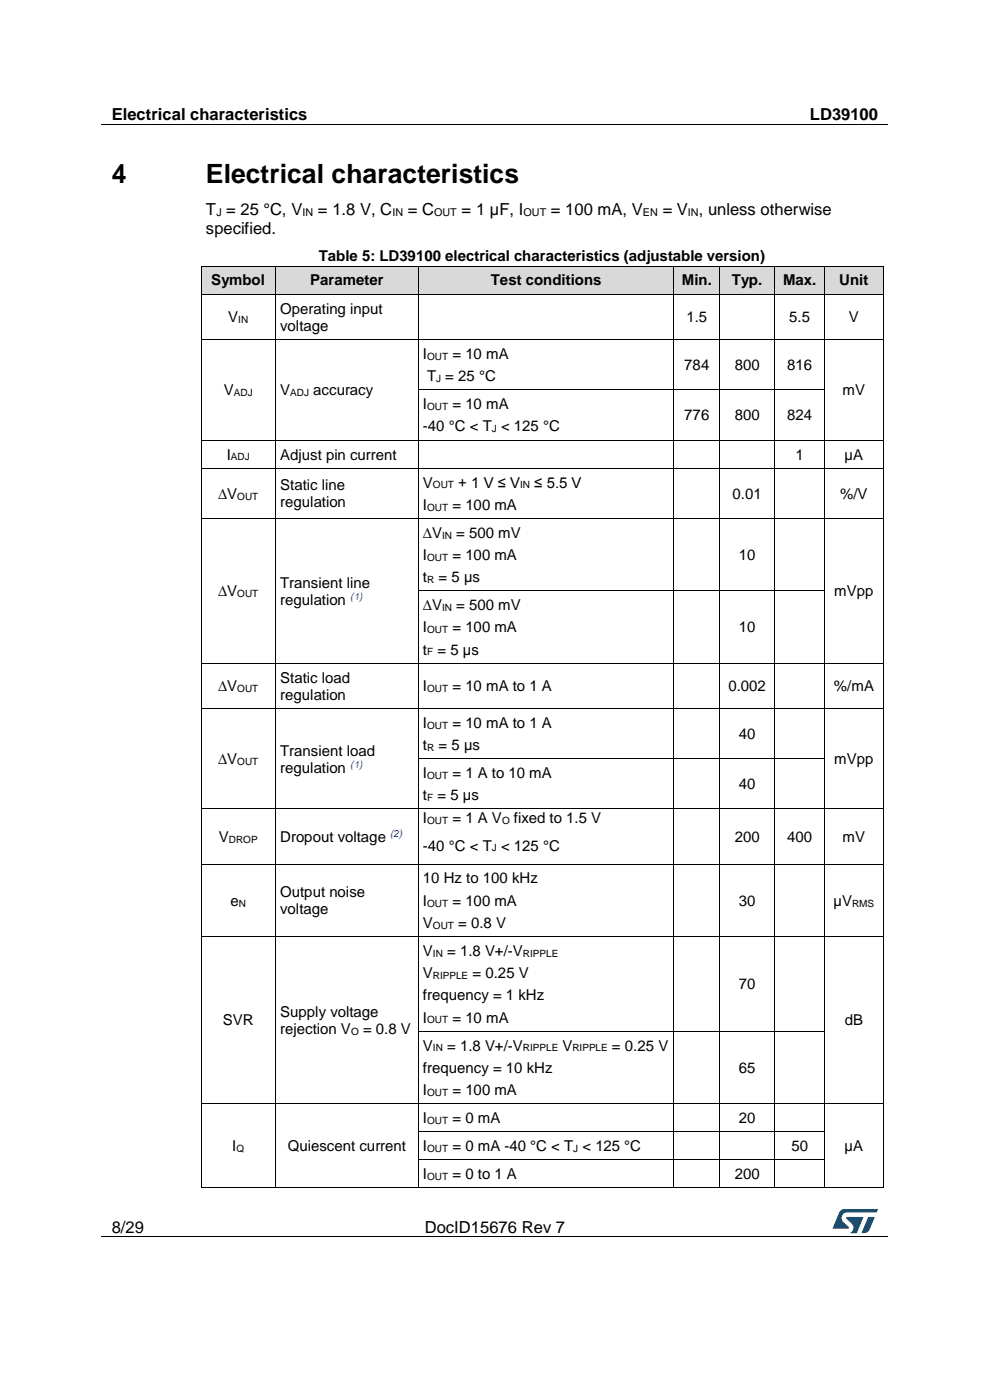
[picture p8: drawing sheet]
<svg xmlns="http://www.w3.org/2000/svg" width="210mm" height="297mm" viewBox="0 0 210 297" stroke-linecap="round" stroke-linejoin="round" font-family="sans-serif">
<path d="M21.5 26.5h166.8M21.5 262.4h166.8" fill="none" stroke="#000" stroke-width=".21"/>
<g fill="#000">
<path d="M105.2 26.4h.2v.1h-.2z" fill-rule="evenodd"/>
<path d="M61.6 262.3h.1v.2h-.1z" fill-rule="evenodd"/>
<path d="M148 262.3h.2v.2h-.2z" fill-rule="evenodd"/>
</g>
<g fill="#005288">
<path d="M178.2 256.9l.6-.4h.4l7 .1-.3 .6h-6.1a1.26 1.26 0 0 0-1.3 1.1 1.26 1.26 0 0 0 .8 1.4l.7 .6v.3l-3.3 .1z"/>
<path d="M184.2 258.2l1.3 .1-1 2.5a1.32 1.32 0 0 1-1.7 .7z"/>
<path d="M179.6 258.2l3.6 .1-1.5 3.3h-1.4a1.35 1.35 0 0 0 .7-1.2 1.35 1.35 0 0 0-.8-1.2l-.6-.6z"/>
</g>
<g fill="#d9d9d9">
<path d="M42.8 56.6h15.6v5.8h-15.6z" fill-rule="evenodd"/>
<path d="M43.7 56.6h13.7v5.8h-13.7z" fill-rule="evenodd"/>
<path d="M58.5 56.6h30.2v5.8h-30.2z" fill-rule="evenodd"/>
<path d="M59.4 56.6h28.3v5.8h-28.3z" fill-rule="evenodd"/>
<path d="M88.7 56.6h54.3v5.8h-54.3z" fill-rule="evenodd"/>
<path d="M89.7 56.6h52.3v5.8h-52.3z" fill-rule="evenodd"/>
<path d="M143 56.6h9.7v5.8h-9.7z" fill-rule="evenodd"/>
<path d="M144 56.6h7.7v5.8h-7.7z" fill-rule="evenodd"/>
<path d="M152.7 56.6h11.6v5.8h-11.6z" fill-rule="evenodd"/>
<path d="M153.7 56.6h9.6v5.8h-9.6z" fill-rule="evenodd"/>
<path d="M164.4 56.6h10.5v5.8h-10.5z" fill-rule="evenodd"/>
<path d="M165.3 56.6h8.6v5.8h-8.6z" fill-rule="evenodd"/>
<path d="M175 56.6h12.3v5.8h-12.3z" fill-rule="evenodd"/>
<path d="M175.9 56.6h10.5v5.8h-10.5z" fill-rule="evenodd"/>
</g>
<g fill="#000">
<path d="M42.6 56.5l.1 .1z" fill-rule="evenodd"/>
<path d="M42.6 56.5l.1 .1z" fill-rule="evenodd"/>
<path d="M58.4 56.5l.1 .1z" fill-rule="evenodd"/>
<path d="M88.7 56.5v.1z" fill-rule="evenodd"/>
<path d="M142.9 56.5l.1 .1z" fill-rule="evenodd"/>
<path d="M152.6 56.5l.1 .1z" fill-rule="evenodd"/>
<path d="M164.3 56.5l.1 .1z" fill-rule="evenodd"/>
<path d="M174.9 56.5l.1 .1z" fill-rule="evenodd"/>
<path d="M187.3 56.5l.1 .1z" fill-rule="evenodd"/>
<path d="M187.3 56.5l.1 .1z" fill-rule="evenodd"/>
<path d="M42.6 62.4h.2v.2h-.2z" fill-rule="evenodd"/>
<path d="M42.6 62.4h.2v.2h-.2z" fill-rule="evenodd"/>
<path d="M42.6 72h.2v.1h-.2z" fill-rule="evenodd"/>
<path d="M42.8 62.4h.1v.2h-.1z" fill-rule="evenodd"/>
<path d="M58.3 62.4h.2v.2h-.2z" fill-rule="evenodd"/>
<path d="M58.3 72h.2v.1h-.2z" fill-rule="evenodd"/>
<path d="M58.5 62.4h.2v.2h-.2z" fill-rule="evenodd"/>
<path d="M88.6 62.4h.2v.2h-.2z" fill-rule="evenodd"/>
<path d="M88.6 72h.2v.1h-.2z" fill-rule="evenodd"/>
<path d="M88.8 62.4h.2v.2h-.2z" fill-rule="evenodd"/>
<path d="M142.9 62.4h.1v.2h-.1z" fill-rule="evenodd"/>
<path d="M142.9 72h.1v.1h-.1z" fill-rule="evenodd"/>
<path d="M143 62.4h.2v.2h-.2z" fill-rule="evenodd"/>
<path d="M152.6 62.4h.2v.2h-.2z" fill-rule="evenodd"/>
<path d="M152.6 72h.2v.1h-.2z" fill-rule="evenodd"/>
<path d="M152.8 62.4h.1v.2h-.1z" fill-rule="evenodd"/>
<path d="M164.2 62.4h.2v.2h-.2z" fill-rule="evenodd"/>
<path d="M164.2 72h.2v.1h-.2z" fill-rule="evenodd"/>
<path d="M164.4 62.4h.2v.2h-.2z" fill-rule="evenodd"/>
<path d="M174.8 62.4h.2v.2h-.2z" fill-rule="evenodd"/>
<path d="M174.8 72h.2v.1h-.2z" fill-rule="evenodd"/>
<path d="M175 62.4h.2v.2h-.2z" fill-rule="evenodd"/>
<path d="M187.3 62.4h.2v.2h-.2z" fill-rule="evenodd"/>
<path d="M187.3 62.4h.2v.2h-.2z" fill-rule="evenodd"/>
<path d="M187.3 72h.2v.1h-.2z" fill-rule="evenodd"/>
<path d="M42.6 82.6h.2v.2h-.2z" fill-rule="evenodd"/>
<path d="M42.6 93.3h.2v.2h-.2z" fill-rule="evenodd"/>
<path d="M42.6 99.2h.2v.2h-.2z" fill-rule="evenodd"/>
<path d="M58.3 82.6h.2v.2h-.2z" fill-rule="evenodd"/>
<path d="M58.3 93.3h.2v.2h-.2z" fill-rule="evenodd"/>
<path d="M58.3 99.2h.2v.2h-.2z" fill-rule="evenodd"/>
<path d="M88.6 82.6h.2v.2h-.2z" fill-rule="evenodd"/>
<path d="M88.6 93.3h.2v.2h-.2z" fill-rule="evenodd"/>
<path d="M88.6 99.2h.2v.2h-.2z" fill-rule="evenodd"/>
<path d="M142.9 82.6h.1v.2h-.1z" fill-rule="evenodd"/>
<path d="M142.9 93.3h.1v.2h-.1z" fill-rule="evenodd"/>
<path d="M142.9 99.2h.1v.2h-.1z" fill-rule="evenodd"/>
<path d="M152.6 82.6h.2v.2h-.2z" fill-rule="evenodd"/>
<path d="M152.6 93.3h.2v.2h-.2z" fill-rule="evenodd"/>
<path d="M152.6 99.2h.2v.2h-.2z" fill-rule="evenodd"/>
<path d="M164.2 82.6h.2v.2h-.2z" fill-rule="evenodd"/>
<path d="M164.2 93.3h.2v.2h-.2z" fill-rule="evenodd"/>
<path d="M164.2 99.2h.2v.2h-.2z" fill-rule="evenodd"/>
<path d="M174.8 82.6h.2v.2h-.2z" fill-rule="evenodd"/>
<path d="M174.8 93.3h.2v.2h-.2z" fill-rule="evenodd"/>
<path d="M174.8 99.2h.2v.2h-.2z" fill-rule="evenodd"/>
<path d="M187.3 82.6h.2v.2h-.2z" fill-rule="evenodd"/>
<path d="M187.3 93.3h.2v.2h-.2z" fill-rule="evenodd"/>
<path d="M187.3 99.2h.2v.2h-.2z" fill-rule="evenodd"/>
<path d="M42.6 109.9h.2v.2h-.2z" fill-rule="evenodd"/>
<path d="M58.3 109.9h.2v.2h-.2z" fill-rule="evenodd"/>
<path d="M88.6 109.9h.2v.2h-.2z" fill-rule="evenodd"/>
<path d="M142.9 109.9h.1v.2h-.1z" fill-rule="evenodd"/>
<path d="M152.6 109.9h.2v.2h-.2z" fill-rule="evenodd"/>
<path d="M164.2 109.9h.2v.2h-.2z" fill-rule="evenodd"/>
<path d="M174.8 109.9h.2v.2h-.2z" fill-rule="evenodd"/>
<path d="M187.3 109.9h.2v.2h-.2z" fill-rule="evenodd"/>
<path d="M42.6 125.3h.2v.2h-.2z" fill-rule="evenodd"/>
<path d="M58.3 125.3h.2v.2h-.2z" fill-rule="evenodd"/>
<path d="M88.6 125.3h.2v.2h-.2z" fill-rule="evenodd"/>
<path d="M142.9 125.3h.1v.2h-.1z" fill-rule="evenodd"/>
<path d="M152.6 125.3h.2v.2h-.2z" fill-rule="evenodd"/>
<path d="M164.2 125.3h.2v.2h-.2z" fill-rule="evenodd"/>
<path d="M174.8 125.3h.2v.2h-.2z" fill-rule="evenodd"/>
<path d="M187.3 125.3h.2v.2h-.2z" fill-rule="evenodd"/>
<path d="M42.6 140.6h.2v.2h-.2z" fill-rule="evenodd"/>
<path d="M42.6 150.2h.2v.2h-.2z" fill-rule="evenodd"/>
<path d="M58.3 140.6h.2v.2h-.2z" fill-rule="evenodd"/>
<path d="M58.3 150.2h.2v.2h-.2z" fill-rule="evenodd"/>
<path d="M88.6 140.6h.2v.2h-.2z" fill-rule="evenodd"/>
<path d="M88.6 150.2h.2v.2h-.2z" fill-rule="evenodd"/>
<path d="M142.9 140.6h.1v.2h-.1z" fill-rule="evenodd"/>
<path d="M142.9 150.2h.1v.2h-.1z" fill-rule="evenodd"/>
<path d="M152.6 140.6h.2v.2h-.2z" fill-rule="evenodd"/>
<path d="M152.6 150.2h.2v.2h-.2z" fill-rule="evenodd"/>
<path d="M164.2 140.6h.2v.2h-.2z" fill-rule="evenodd"/>
<path d="M164.2 150.2h.2v.2h-.2z" fill-rule="evenodd"/>
<path d="M174.8 140.6h.2v.2h-.2z" fill-rule="evenodd"/>
<path d="M174.8 150.2h.2v.2h-.2z" fill-rule="evenodd"/>
<path d="M187.3 140.6h.2v.2h-.2z" fill-rule="evenodd"/>
<path d="M187.3 150.2h.2v.2h-.2z" fill-rule="evenodd"/>
<path d="M42.6 160.9h.2v.2h-.2z" fill-rule="evenodd"/>
<path d="M42.6 171.5h.2v.2h-.2z" fill-rule="evenodd"/>
<path d="M58.3 160.9h.2v.2h-.2z" fill-rule="evenodd"/>
<path d="M58.3 171.5h.2v.2h-.2z" fill-rule="evenodd"/>
<path d="M88.6 160.9h.2v.2h-.2z" fill-rule="evenodd"/>
<path d="M88.6 171.5h.2v.2h-.2z" fill-rule="evenodd"/>
<path d="M142.9 160.9h.1v.2h-.1z" fill-rule="evenodd"/>
<path d="M142.9 171.5h.1v.2h-.1z" fill-rule="evenodd"/>
<path d="M152.6 160.9h.2v.2h-.2z" fill-rule="evenodd"/>
<path d="M152.6 171.5h.2v.2h-.2z" fill-rule="evenodd"/>
<path d="M164.2 160.9h.2v.2h-.2z" fill-rule="evenodd"/>
<path d="M164.2 171.5h.2v.2h-.2z" fill-rule="evenodd"/>
<path d="M174.8 160.9h.2v.2h-.2z" fill-rule="evenodd"/>
<path d="M174.8 171.5h.2v.2h-.2z" fill-rule="evenodd"/>
<path d="M187.3 160.9h.2v.2h-.2z" fill-rule="evenodd"/>
<path d="M187.3 171.5h.2v.2h-.2z" fill-rule="evenodd"/>
<path d="M42.6 183.2h.2v.2h-.2z" fill-rule="evenodd"/>
<path d="M42.6 198.6h.2v.2h-.2z" fill-rule="evenodd"/>
<path d="M58.3 183.2h.2v.2h-.2z" fill-rule="evenodd"/>
<path d="M58.3 198.6h.2v.2h-.2z" fill-rule="evenodd"/>
<path d="M88.6 183.2h.2v.2h-.2z" fill-rule="evenodd"/>
<path d="M88.6 198.6h.2v.2h-.2z" fill-rule="evenodd"/>
<path d="M142.9 183.2h.1v.2h-.1z" fill-rule="evenodd"/>
<path d="M142.9 198.6h.1v.2h-.1z" fill-rule="evenodd"/>
<path d="M152.6 183.2h.2v.2h-.2z" fill-rule="evenodd"/>
<path d="M152.6 198.6h.2v.2h-.2z" fill-rule="evenodd"/>
<path d="M164.2 183.2h.2v.2h-.2z" fill-rule="evenodd"/>
<path d="M164.2 198.6h.2v.2h-.2z" fill-rule="evenodd"/>
<path d="M174.8 183.2h.2v.2h-.2z" fill-rule="evenodd"/>
<path d="M174.8 198.6h.2v.2h-.2z" fill-rule="evenodd"/>
<path d="M187.3 183.2h.2v.2h-.2z" fill-rule="evenodd"/>
<path d="M187.3 198.6h.2v.2h-.2z" fill-rule="evenodd"/>
<path d="M42.6 218.7h.2v.1h-.2z" fill-rule="evenodd"/>
<path d="M58.3 218.7h.2v.1h-.2z" fill-rule="evenodd"/>
<path d="M88.6 218.7h.2v.1h-.2z" fill-rule="evenodd"/>
<path d="M142.9 218.7h.1v.1h-.1z" fill-rule="evenodd"/>
<path d="M152.6 218.7h.2v.1h-.2z" fill-rule="evenodd"/>
<path d="M164.2 218.7h.2v.1h-.2z" fill-rule="evenodd"/>
<path d="M174.8 218.7h.2v.1h-.2z" fill-rule="evenodd"/>
<path d="M187.3 218.7h.2v.1h-.2z" fill-rule="evenodd"/>
<path d="M42.6 234.1h.2v.1h-.2z" fill-rule="evenodd"/>
<path d="M58.3 234.1h.2v.1h-.2z" fill-rule="evenodd"/>
<path d="M88.6 234.1h.2v.1h-.2z" fill-rule="evenodd"/>
<path d="M142.9 234.1h.1v.1h-.1z" fill-rule="evenodd"/>
<path d="M152.6 234.1h.2v.1h-.2z" fill-rule="evenodd"/>
<path d="M164.2 234.1h.2v.1h-.2z" fill-rule="evenodd"/>
<path d="M174.8 234.1h.2v.1h-.2z" fill-rule="evenodd"/>
<path d="M187.3 234.1h.2v.1h-.2z" fill-rule="evenodd"/>
<path d="M42.6 240h.2v.1h-.2z" fill-rule="evenodd"/>
<path d="M42.6 245.9h.2v.2h-.2z" fill-rule="evenodd"/>
<path d="M42.6 251.9h.2v.1h-.2z" fill-rule="evenodd"/>
<path d="M42.6 251.9h.2v.1h-.2z" fill-rule="evenodd"/>
<path d="M58.3 240h.2v.1h-.2z" fill-rule="evenodd"/>
<path d="M58.3 245.9h.2v.2h-.2z" fill-rule="evenodd"/>
<path d="M58.3 251.9h.2v.1h-.2z" fill-rule="evenodd"/>
<path d="M88.6 240h.2v.1h-.2z" fill-rule="evenodd"/>
<path d="M88.6 245.9h.2v.2h-.2z" fill-rule="evenodd"/>
<path d="M88.6 251.9h.2v.1h-.2z" fill-rule="evenodd"/>
<path d="M142.9 240h.1v.1h-.1z" fill-rule="evenodd"/>
<path d="M142.9 245.9h.1v.2h-.1z" fill-rule="evenodd"/>
<path d="M142.9 251.9h.1v.1h-.1z" fill-rule="evenodd"/>
<path d="M152.6 240h.2v.1h-.2z" fill-rule="evenodd"/>
<path d="M152.6 245.9h.2v.2h-.2z" fill-rule="evenodd"/>
<path d="M152.6 251.9h.2v.1h-.2z" fill-rule="evenodd"/>
<path d="M164.2 240h.2v.1h-.2z" fill-rule="evenodd"/>
<path d="M164.2 245.9h.2v.2h-.2z" fill-rule="evenodd"/>
<path d="M164.2 251.9h.2v.1h-.2z" fill-rule="evenodd"/>
<path d="M174.8 240h.2v.1h-.2z" fill-rule="evenodd"/>
<path d="M174.8 245.9h.2v.2h-.2z" fill-rule="evenodd"/>
<path d="M174.8 251.9h.2v.1h-.2z" fill-rule="evenodd"/>
<path d="M187.3 240h.2v.1h-.2z" fill-rule="evenodd"/>
<path d="M187.3 245.9h.2v.2h-.2z" fill-rule="evenodd"/>
<path d="M187.3 251.9h.2v.1h-.2z" fill-rule="evenodd"/>
<path d="M187.3 251.9h.2v.1h-.2z" fill-rule="evenodd"/>
</g>
<g fill="none" stroke="#000" stroke-width=".21">
<path d="M42.7 56.6v5.8M42.7 56.6h15.7M88.7 56.6h-30.2l-.1 5.8M143 56.6h9.6M152.7 56.6v5.8M152.7 56.6h11.6M174.9 56.6h-10.5l-.1 5.8M174.9 56.6v5.8M175 56.6h12.3M187.4 56.6v5.8M42.7 62.6v9.4M42.7 72.1v10.5"/>
<path d="M42.8 72.1h15.5M42.9 62.5h15.4M58.4 62.6v9.4M58.4 72.1v10.5M58.5 72.1h30.1M58.7 62.5h29.9M88.7 62.4v-5.8h54.2l.1 5.8M88.7 62.6v9.4M88.7 72.1v10.5M88.8 72.1h54.1M89 62.5h53.9M143 62.6v9.4"/>
<path d="M143 72.1v10.5M143 72.1h9.6M143.2 62.5h9.4M152.7 62.6v9.4M152.7 72.1v10.5M152.8 72.1h11.4M152.9 62.5h11.3M164.3 62.6v9.4M164.3 72.1v10.5M164.4 72.1h10.4M164.6 62.5h10.2M174.9 62.6v9.4"/>
<path d="M174.9 72.1v10.5M175 72.1h12.3M175.2 62.5h12.1M187.4 62.6v9.4M187.4 72.1v10.5M42.7 82.8v10.5M42.7 93.5v5.7M42.7 99.4v10.5M42.8 93.4h15.5M42.8 99.3h15.5M58.4 82.8v10.5M58.4 93.5v5.7"/>
<path d="M58.4 99.4v10.5M58.5 93.4h30.1M58.5 99.3h30.1M88.7 82.8v10.5M88.7 93.5v5.7M88.7 99.4v10.5M88.8 82.7h54.1M88.8 93.4h54.1M88.8 99.3h54.1M143 82.8v10.5M143 93.5v5.7M143 99.4v10.5"/>
<path d="M143 82.7h9.6M143 93.4h9.6M143 99.3h9.6M152.7 82.8v10.5M152.7 93.5v5.7M152.7 99.4v10.5M152.8 82.7h11.4M152.8 93.4h11.4M152.8 99.3h11.4M164.3 82.8v10.5M164.3 93.5v5.7M164.3 99.4v10.5"/>
<path d="M164.4 82.7h10.4M164.4 93.4h10.4M164.4 99.3h10.4M174.9 82.8v10.5M174.9 93.5v5.7M174.9 99.4v10.5M175 93.4h12.3M175 99.3h12.3M187.4 82.8v10.5M187.4 93.5v5.7M187.4 99.4v10.5M42.7 110.1v15.2"/>
<path d="M42.8 110h15.5M58.4 110.1v15.2M58.5 110h30.1M88.7 110.1v15.2M88.8 110h54.1M143 110.1v15.2M143 110h9.6M152.7 110.1v15.2M152.8 110h11.4M164.3 110.1v15.2M164.4 110h10.4M174.9 110.1v15.2"/>
<path d="M175 110h12.3M187.4 110.1v15.2M42.7 125.5v15.1M58.4 125.5v15.1M88.7 125.5v15.1M88.8 125.4h54.1M143 125.5v15.1M143 125.4h9.6M152.7 125.5v15.1M152.8 125.4h11.4M164.3 125.5v15.1M164.4 125.4h10.4"/>
<path d="M174.9 125.5v15.1M187.4 125.5v15.1M42.7 140.8v9.4M42.7 150.4v10.5M42.8 140.7h15.5M42.8 150.3h15.5M58.4 140.8v9.4M58.4 150.4v10.5M58.5 140.7h30.1M58.5 150.3h30.1M88.7 140.8v9.4M88.7 150.4v10.5"/>
<path d="M88.8 140.7h54.1M88.8 150.3h54.1M143 140.8v9.4M143 150.4v10.5M143 140.7h9.6M143 150.3h9.6M152.7 140.8v9.4M152.7 150.4v10.5M152.8 140.7h11.4M152.8 150.3h11.4M164.3 140.8v9.4M164.3 150.4v10.5"/>
<path d="M164.4 140.7h10.4M164.4 150.3h10.4M174.9 140.8v9.4M174.9 150.4v10.5M175 140.7h12.3M175 150.3h12.3M187.4 140.8v9.4M187.4 150.4v10.5M42.7 161.1v10.4M42.7 171.7v11.5M42.8 171.6h15.5M58.4 161.1v10.4"/>
<path d="M58.4 171.7v11.5M58.5 171.6h30.1M88.7 161.1v10.4M88.7 171.7v11.5M88.8 161h54.1M88.8 171.6h54.1M143 161.1v10.4M143 171.7v11.5M143 161h9.6M143 171.6h9.6M152.7 161.1v10.4M152.7 171.7v11.5"/>
<path d="M152.8 161h11.4M152.8 171.6h11.4M164.3 161.1v10.4M164.3 171.7v11.5M164.4 161h10.4M164.4 171.6h10.4M174.9 161.1v10.4M174.9 171.7v11.5M175 171.6h12.3M187.4 161.1v10.4M187.4 171.7v11.5M42.7 183.4v15.2"/>
<path d="M42.7 198.8v19.9M42.8 183.3h15.5M42.8 198.7h15.5M58.4 183.4v15.2M58.4 198.8v19.9M58.5 183.3h30.1M58.5 198.7h30.1M88.7 183.4v15.2M88.7 198.8v19.9M88.8 183.3h54.1M88.8 198.7h54.1M143 183.4v15.2"/>
<path d="M143 198.8v19.9M143 183.3h9.6M143 198.7h9.6M152.7 183.4v15.2M152.7 198.8v19.9M152.8 183.3h11.4M152.8 198.7h11.4M164.3 183.4v15.2M164.3 198.8v19.9M164.4 183.3h10.4M164.4 198.7h10.4M174.9 183.4v15.2"/>
<path d="M174.9 198.8v19.9M175 183.3h12.3M175 198.7h12.3M187.4 183.4v15.2M187.4 198.8v19.9M42.7 218.8v15.3M58.4 218.8v15.3M88.7 218.8v15.3M88.8 218.8h54.1M143 218.8v15.3M143 218.8h9.6M152.7 218.8v15.3"/>
<path d="M152.8 218.8h11.4M164.3 218.8v15.3M164.4 218.8h10.4M174.9 218.8v15.3M187.4 218.8v15.3M42.7 234.2v5.8M42.8 234.1h15.5M58.4 234.2v5.8M58.5 234.1h30.1M88.7 234.2v5.8M88.8 234.1h54.1M143 234.2v5.8"/>
<path d="M143 234.1h9.6M152.7 234.2v5.8M152.8 234.1h11.4M164.3 234.2v5.8M164.4 234.1h10.4M174.9 234.2v5.8M175 234.1h12.3M187.4 234.2v5.8M42.7 240.1v5.8M42.7 246.1v5.8M42.8 252h15.5M58.4 240.1v5.8"/>
<path d="M58.4 246.1v5.8M58.5 252h30.1M88.7 240.1v5.8M88.7 246.1v5.8M88.8 240.1h54.1M88.8 246h54.1M88.8 252h54.1M143 240.1v5.8M143 246.1v5.8M143 240.1h9.6M143 246h9.6M143 252h9.6"/>
<path d="M152.7 240.1v5.8M152.7 246.1v5.8M152.8 240.1h11.4M152.8 246h11.4M152.8 252h11.4M164.3 240.1v5.8M164.3 246.1v5.8M164.4 240.1h10.4M164.4 246h10.4M164.4 252h10.4M174.9 240.1v5.8M174.9 246.1v5.8"/>
<path d="M175 252h12.3M187.4 240.1v5.8M187.4 246.1v5.8"/>
</g>
<g font-size="5.6">
<text x="23.7" y="38.9">4</text>
<text x="43.7" y="38.9">Electrical characteristics</text>
</g>
<g font-size="3.5">
<text x="23.7" y="25.5">Electrical characteristics</text>
<text x="171.8" y="25.5">LD39100</text>
<text x="43.7" y="45.6">T = 25 °C, V</text>
<text x="67.5" y="45.6">= 1.8 V, C</text>
<text x="86.5" y="45.6">= C</text>
<text x="97.9" y="45.6">= 1 µF, I</text>
<text x="116.9" y="45.6">= 100 mA, V</text>
<text x="140.6" y="45.6">= V , unless otherwise</text>
<text x="43.7" y="49.6">specified.</text>
<text x="23.7" y="261.5">8/29</text>
<text x="90.1" y="261.5">DocID15676 Rev 7</text>
</g>
<g font-size="3.2">
<text x="67.6" y="55.4">Table 5: LD39100 electrical characteristics (adjustable version)</text>
<text x="44.8" y="60.5">Symbol</text>
<text x="65.8" y="60.5">Parameter</text>
<text x="104.1" y="60.5">Test conditions</text>
<text x="144.6" y="60.5">Min.</text>
<text x="155.2" y="60.5">Typ.</text>
<text x="166.1" y="60.5">Max.</text>
<text x="178" y="60.5">Unit</text>
<text x="48.4" y="68.4">V</text>
<text x="59.4" y="66.6">Operating input</text>
<text x="59.4" y="70.2">voltage</text>
<text x="145.6" y="68.4">1.5</text>
<text x="167.4" y="68.4">5.5</text>
<text x="180.1" y="68.4">V</text>
<text x="89.7" y="76.2">I</text>
<text x="96" y="76.2">= 10 mA</text>
<text x="47.5" y="83.9">V</text>
<text x="59.4" y="83.9">V</text>
<text x="66.4" y="83.9">accuracy</text>
<text x="90.6" y="80.9">T = 25 °C</text>
<text x="145.2" y="78.5">784</text>
<text x="155.9" y="78.5">800</text>
<text x="167" y="78.5">816</text>
<text x="178.7" y="83.9">mV</text>
<text x="89.7" y="86.8">I</text>
<text x="96" y="86.8">= 10 mA</text>
<text x="145.2" y="89.2">776</text>
<text x="155.9" y="89.2">800</text>
<text x="167" y="89.2">824</text>
<text x="89.7" y="91.5">-40 °C &lt; T &lt; 125 °C</text>
<text x="48.1" y="97.5">I</text>
<text x="59.4" y="97.5">Adjust pin current</text>
<text x="168.7" y="97.5">1</text>
<text x="179.1" y="97.5">µA</text>
<text x="46.3" y="105.8">∆V</text>
<text x="59.4" y="104">Static line</text>
<text x="59.4" y="107.6">regulation</text>
<text x="89.7" y="103.4">V</text>
<text x="97.2" y="103.4">+ 1 V ≤ V</text>
<text x="113.4" y="103.4">≤ 5.5 V</text>
<text x="155.4" y="105.8">0.01</text>
<text x="178.2" y="105.8">%/V</text>
<text x="89.7" y="108.1">I</text>
<text x="96" y="108.1">= 100 mA</text>
<text x="89.7" y="114.1">∆V</text>
<text x="89.7" y="118.8">I</text>
<text x="96" y="118.8">= 100 mA</text>
<text x="96.8" y="114.1">= 500 mV</text>
<text x="156.8" y="118.8">10</text>
<text x="59.4" y="124.6">Transient line</text>
<text x="89.7" y="123.5">t</text>
<text x="93" y="123.5">= 5 µs</text>
<text x="46.3" y="126.5">∆V</text>
<text x="59.4" y="128.3">regulation</text>
<text x="89.7" y="129.5">∆V</text>
<text x="96.8" y="129.5">= 500 mV</text>
<text x="177" y="126.5">mVpp</text>
<text x="89.7" y="134.2">I</text>
<text x="96" y="134.2">= 100 mA</text>
<text x="156.8" y="134.2">10</text>
<text x="89.7" y="138.9">t = 5 µs</text>
<text x="46.3" y="146.7">∆V</text>
<text x="59.4" y="144.8">Static load</text>
<text x="59.4" y="148.5">regulation</text>
<text x="89.7" y="146.7">I</text>
<text x="96" y="146.7">= 10 mA to 1 A</text>
<text x="154.5" y="146.7">0.002</text>
<text x="176.9" y="146.7">%/mA</text>
<text x="89.7" y="154.4">I</text>
<text x="96" y="154.4">= 10 mA to 1 A</text>
<text x="59.4" y="160.3">Transient load</text>
<text x="89.7" y="159.1">t</text>
<text x="93" y="159.1">= 5 µs</text>
<text x="156.8" y="156.8">40</text>
<text x="46.3" y="162.1">∆V</text>
<text x="59.4" y="163.9">regulation</text>
<text x="89.7" y="165.1">I</text>
<text x="96" y="165.1">= 1 A to 10 mA</text>
<text x="156.8" y="167.5">40</text>
<text x="177" y="162.1">mVpp</text>
<text x="89.7" y="169.8">t = 5 µs</text>
<text x="46.4" y="178.6">V</text>
<text x="59.4" y="178.6">Dropout voltage</text>
<text x="89.7" y="174.7">I</text>
<text x="96" y="174.7">= 1 A V</text>
<text x="109" y="174.7">fixed to 1.5 V</text>
<text x="155.9" y="178.6">200</text>
<text x="167" y="178.6">400</text>
<text x="178.7" y="178.6">mV</text>
<text x="89.7" y="180.4">-40 °C &lt; T &lt; 125 °C</text>
<text x="59.4" y="190.3">Output noise</text>
<text x="89.7" y="187.4">10 Hz to 100 kHz</text>
<text x="48.9" y="192.2">e</text>
<text x="59.4" y="194">voltage</text>
<text x="89.7" y="192.2">I</text>
<text x="89.7" y="196.9">V</text>
<text x="96" y="192.2">= 100 mA</text>
<text x="97.2" y="196.9">= 0.8 V</text>
<text x="156.8" y="192.2">30</text>
<text x="176.8" y="192.2">µV</text>
<text x="89.7" y="202.8">V</text>
<text x="94.8" y="202.8">= 1.8 V+/-V</text>
<text x="89.7" y="207.5">V</text>
<text x="100.2" y="207.5">= 0.25 V</text>
<text x="156.8" y="209.9">70</text>
<text x="59.4" y="215.7">Supply voltage</text>
<text x="89.7" y="212.2">frequency = 1 kHz</text>
<text x="47.3" y="217.5">SVR</text>
<text x="59.4" y="219.4">rejection V</text>
<text x="77" y="219.4">= 0.8 V</text>
<text x="89.7" y="216.9">I</text>
<text x="96" y="216.9">= 10 mA</text>
<text x="179.2" y="217.5">dB</text>
<text x="89.7" y="222.9">V</text>
<text x="89.7" y="227.6">frequency = 10 kHz</text>
<text x="94.8" y="222.9">= 1.8 V+/-V</text>
<text x="119.3" y="222.9">V</text>
<text x="129.8" y="222.9">= 0.25 V</text>
<text x="156.8" y="227.6">65</text>
<text x="89.7" y="232.3">I</text>
<text x="96" y="232.3">= 100 mA</text>
<text x="89.7" y="238.2">I</text>
<text x="96" y="238.2">= 0 mA</text>
<text x="156.8" y="238.2">20</text>
<text x="49.3" y="244.2">I</text>
<text x="61.1" y="244.2">Quiescent current</text>
<text x="89.7" y="244.2">I</text>
<text x="96" y="244.2">= 0 mA -40 °C &lt; T &lt; 125 °C</text>
<text x="167.9" y="244.2">50</text>
<text x="179.1" y="244.2">µA</text>
<text x="89.7" y="250.1">I</text>
<text x="96" y="250.1">= 0 to 1 A</text>
<text x="155.9" y="250.1">200</text>
</g>
<g font-size="2.3">
<text x="45.9" y="45.7">J</text>
<text x="64.2" y="45.7">IN</text>
<text x="83.2" y="45.7">IN</text>
<text x="92.1" y="45.7">OUT</text>
<text x="111" y="45.7">OUT</text>
<text x="136.4" y="45.7">EN</text>
<text x="145.9" y="45.7">IN</text>
</g>
<g font-size="2.1">
<text x="50.6" y="68.6">IN</text>
<text x="90.6" y="76.4">OUT</text>
<text x="92.5" y="81.1">J</text>
<text x="49.6" y="84">ADJ</text>
<text x="61.6" y="84">ADJ</text>
<text x="90.6" y="87">OUT</text>
<text x="104.3" y="91.7">J</text>
<text x="49" y="97.7">ADJ</text>
<text x="50.3" y="106">OUT</text>
<text x="91.8" y="103.6">OUT</text>
<text x="110.3" y="103.6">IN</text>
<text x="90.6" y="108.3">OUT</text>
<text x="90.6" y="119">OUT</text>
<text x="93.8" y="114.3">IN</text>
<text x="90.6" y="123.7">R</text>
<text x="50.3" y="126.7">OUT</text>
<text x="93.8" y="129.6">IN</text>
<text x="90.6" y="134.3">OUT</text>
<text x="90.6" y="139">F</text>
<text x="50.3" y="146.8">OUT</text>
<text x="90.6" y="146.8">OUT</text>
<text x="90.6" y="154.6">OUT</text>
<text x="90.6" y="159.3">R</text>
<text x="50.3" y="162.3">OUT</text>
<text x="90.6" y="165.3">OUT</text>
<text x="90.6" y="170">F</text>
<text x="48.6" y="178.8">DROP</text>
<text x="90.6" y="174.9">OUT</text>
<text x="106.5" y="174.9">O</text>
<text x="104.3" y="180.6">J</text>
<text x="50.7" y="192.3">N</text>
<text x="90.6" y="192.3">OUT</text>
<text x="91.8" y="197">OUT</text>
<text x="180.8" y="192.3">RMS</text>
<text x="91.8" y="203">IN</text>
<text x="110.9" y="203">RIPPLE</text>
<text x="91.8" y="207.7">RIPPLE</text>
<text x="74.5" y="219.6">O</text>
<text x="90.6" y="217.1">OUT</text>
<text x="91.8" y="223">IN</text>
<text x="110.9" y="223">RIPPLE</text>
<text x="121.4" y="223">RIPPLE</text>
<text x="90.6" y="232.5">OUT</text>
<text x="90.6" y="238.4">OUT</text>
<text x="50.2" y="244.4">Q</text>
<text x="90.6" y="244.4">OUT</text>
<text x="121.6" y="244.4">J</text>
<text x="90.6" y="250.3">OUT</text>
</g>
<g font-size="2.1" fill="#00f">
<text x="74.3" y="127.2">(1)</text>
<text x="74.3" y="162.8">(1)</text>
<text x="82.8" y="177.5">(2)</text>
</g>
</svg>
